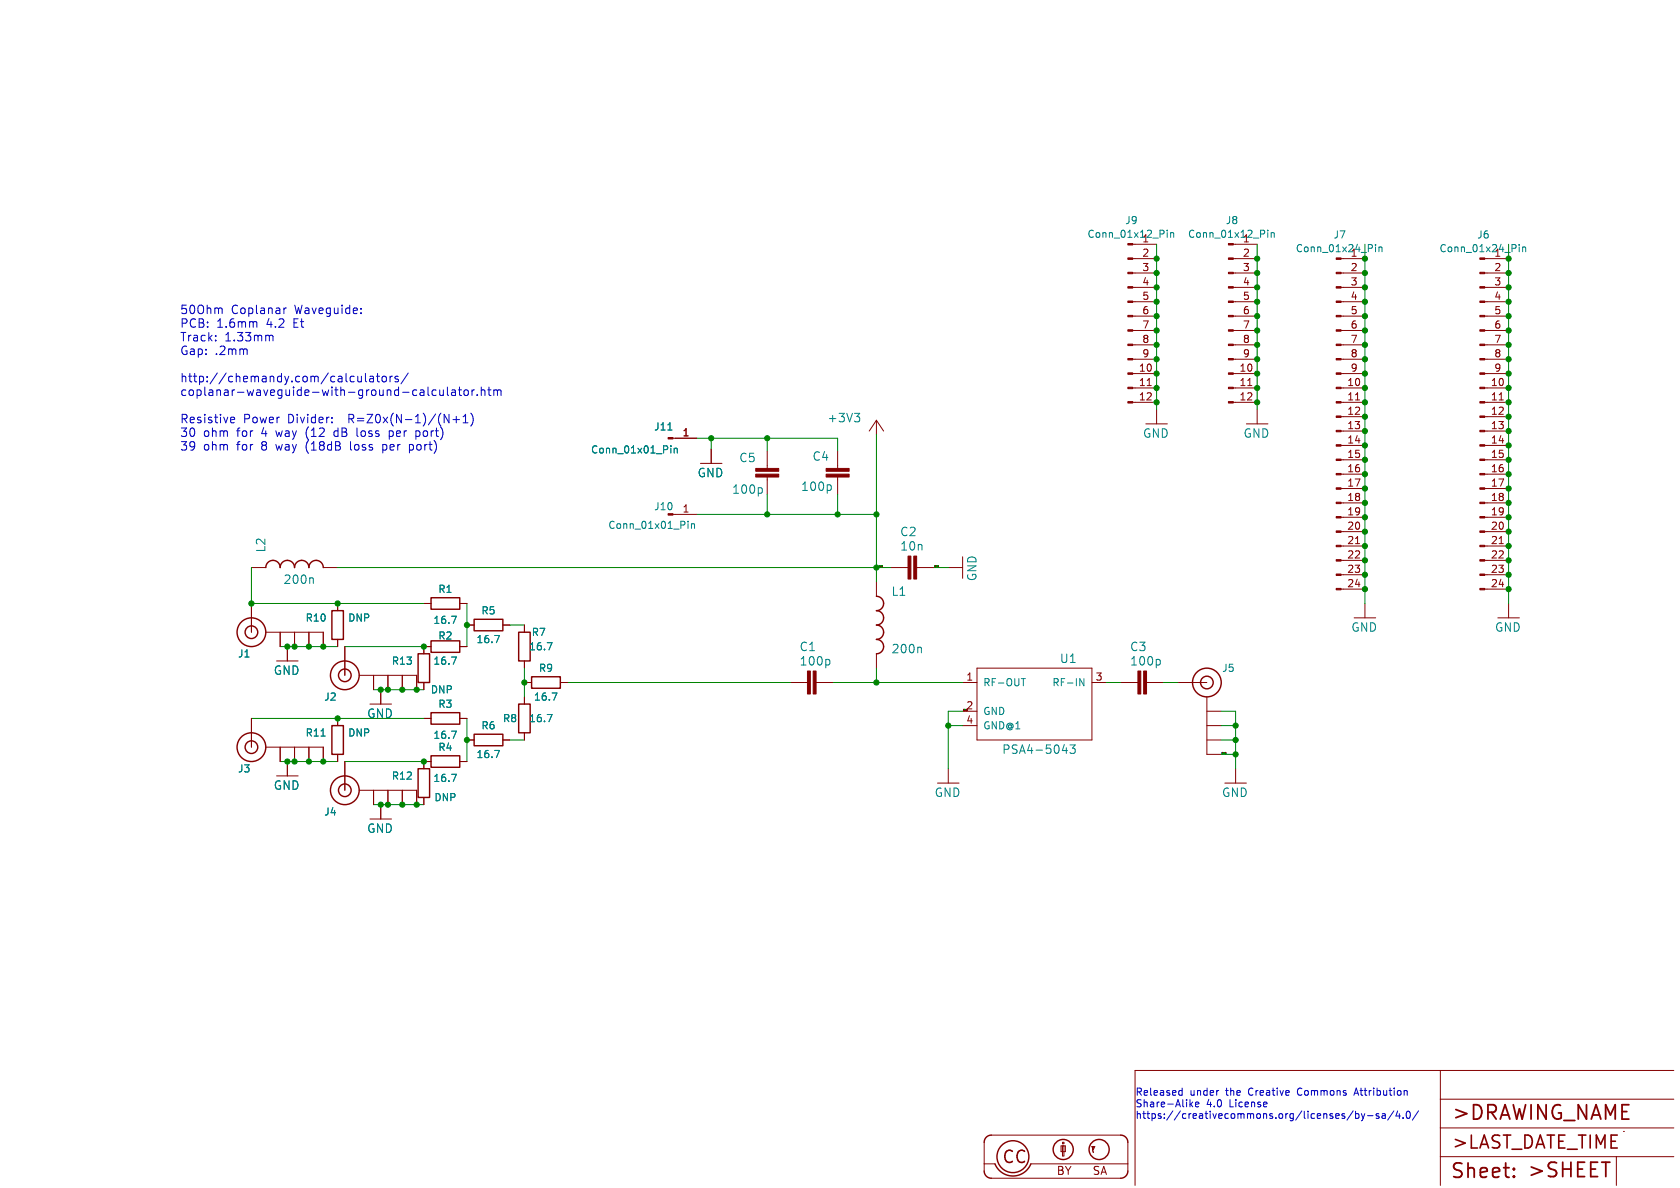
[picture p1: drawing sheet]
<svg xmlns="http://www.w3.org/2000/svg" width="297mm" height="210mm" viewBox="0 0 297 210" stroke-linecap="round" stroke-linejoin="round" font-family="sans-serif">
<g fill="none" stroke="#840000" stroke-width=".18">
<path d="M200.3 58.4h4.2M200.3 55.9h4.2M200.3 53.3h4.2M200.3 50.8h4.2M200.3 48.3h4.2M200.3 45.7h4.2M200.3 43.2h4.2M218 58.4h4.2M218 55.9h4.2M218 53.3h4.2M218 50.8h4.2M218 48.3h4.2"/>
<path d="M218 45.7h4.2M218 43.2h4.2M237.1 58.4h4.2M237.1 55.9h4.2M237.1 53.3h4.2M237.1 50.8h4.2M237.1 48.3h4.2M237.1 45.7h4.2M262.5 58.4h4.2M262.5 55.9h4.2M262.5 53.3h4.2M262.5 50.8h4.2"/>
<path d="M262.5 48.3h4.2M262.5 45.7h4.2M119 77.5h4.2M125.7 79.4v2.5M135.6 79.8v3M148.1 79.8v3M154.9 74.3l-1.2 1.9M154.9 74.3l1.3 1.9M154.9 74.3v2.5M200.3 71.1h4.2M200.3 68.6h4.2M200.3 66h4.2"/>
<path d="M200.3 63.5h4.2M200.3 61h4.2M202.6 74.9h3.8M202.8 68.2h.7M204.5 72.4v2.5M218 71.1h4.2M218 68.6h4.2M218 66h4.2M218 63.5h4.2M218 61h4.2M220.3 74.9h3.9M220.6 68.2h.7"/>
<path d="M222.2 72.4v2.5M237.1 78.7h4.2M237.1 76.2h4.2M237.1 73.7h4.2M237.1 71.1h4.2M237.1 68.6h4.2M237.1 66h4.2M237.1 63.5h4.2M237.1 61h4.2M239.6 70.7h.8M262.5 78.7h4.2M262.5 76.2h4.2"/>
<path d="M262.5 73.7h4.2M262.5 71.1h4.2M262.5 68.6h4.2M262.5 66h4.2M262.5 63.5h4.2M262.5 61h4.2M265 70.7h.8M119 90.9h4.2M123.8 81.9h3.8M135.6 84.3v3.1M148.1 84.3v3.1M170.2 98.4v3.8"/>
<path d="M237.1 99.1h4.2M237.1 96.5h4.2M237.1 94h4.2M237.1 91.4h4.2M237.1 88.9h4.2M237.1 86.4h4.2M237.1 83.8h4.2M237.1 81.3h4.2M239.6 96.1h.8M262.5 99.1h4.2M262.5 96.5h4.2M262.5 94h4.2"/>
<path d="M262.5 91.4h4.2M262.5 88.9h4.2M262.5 86.4h4.2M262.5 83.8h4.2M262.5 81.3h4.2M265 96.1h.8M44.4 106.7v5.1M44.4 100.3h2.6M47 111.8h10.1v2.5M48.9 116.8h3.8M49.5 111.8v2.5M50.8 114.3v2.5"/>
<path d="M52.1 111.8v2.5M54.6 111.8v2.5M57.1 100.3h2.6M59.7 106.7v1.3M59.7 113v1.3M61 114.3v5.1M63.5 119.4h10.2v2.5M66 119.4v2.5M68.6 119.4v2.5M71.1 119.4v2.5M74.9 106.7h1.3M76.2 114.3h-1.3v1.3"/>
<path d="M81.3 114.3h1.2M81.3 106.7h1.2M82.5 110.5h1.3M88.9 110.5h1.3M92.7 110.5v1.3M92.7 116.8v1.3M154.9 102.9v2.5M154.9 115.6v2.5M157.5 100.3h3M162.1 100.3h3M167.6 100.3h2.6M172.7 118.1h20.3v12.7h-20.3z"/>
<path d="M237.1 104.1h4.2M237.1 101.6h4.2M239.4 109.2h3.8M241.3 106.7v2.5M262.5 104.1h4.2M262.5 101.6h4.2M264.8 109.2h3.8M266.7 106.7v2.5M44.4 127v5.1M47 132.1h10.1v2.5M48.9 137.2h3.8M49.5 132.1v2.5"/>
<path d="M50.8 134.6v2.6M52.1 132.1v2.5M54.6 132.1v2.5M59.7 127v1.3M59.7 133.4v1.2M61 134.6v5.1M63.5 139.7h10.2v2.5M65.4 124.5h3.8M66 139.7v2.5M67.3 121.9v2.6M68.6 139.7v2.5M71.1 139.7v2.5"/>
<path d="M74.9 120.7v1.2M74.9 127h1.3M76.2 134.6h-1.3v1.3M81.3 134.6h1.2M81.3 127h1.2M82.5 130.8h1.3M88.9 130.8h1.3M92.7 120.7h1.3M92.7 123.2v1.3M92.7 129.5v1.3M99.1 120.7h1.2M139.7 120.7h3"/>
<path d="M144.3 120.7h3M165.7 138.4h3.8M167.6 135.9v2.5M170.2 120.7h2.5M170.2 128.3h2.5M170.2 125.7h2.5M193 120.7h2.6M198.1 120.7h3.1M202.7 120.7h3M208.3 120.7h5.1M213.4 130.8h2.5M213.4 123.2v10.2h2.5"/>
<path d="M213.4 128.3h2.5M213.4 125.7h2.5M216.5 138.4h3.8M218.4 135.9v2.5M65.4 144.8h3.8M67.3 142.2v2.6M74.9 141v1.2M254.6 189.2v20.4M254.6 199.4h41.3M254.6 194.3h41.3M295.9 189.2h-95.2v20.4M174 201.9v5.1"/>
<path d="M174 205.7h1.9M175.3 200.7h22.8M175.3 208.3h22.8M182.2 205.7h17.2M187.6 202.6h.7v1h-.7zM187.8 201.9h.3v.3h-.3zM187.8 202.6v1.7h.3v-1.7M193 202.7l.3 .2M193 202.7h.5l-.2 .5zM199.4 201.9v5.1M254.6 204.5h41.3M285.7 204.5v5.1"/>
</g>
<g fill="none" stroke="#008484" stroke-width=".18">
<path d="M206.3 40.7v.1M206.3 41.1v.9M206.9 41.2l.2-.1 .3 .1 .1 .8M206.9 41.1v.9M224.1 40.7v.1M224.1 41.1v.9M224.7 41.1v.9M224.7 41.2l.2-.1 .3 .1 .1 .8M243.2 43.2v.2M243.2 43.7v.8M243.8 43.8l.2-.1h.3v.8M243.8 43.7v.8"/>
<path d="M268.6 43.2v.2M268.6 43.7v.8M269.2 43.7v.8M269.2 43.8l.2-.1h.3v.8M118.1 76h.7M118.6 78.8v.1M118.6 79.2v.9M119.2 79.2v.9M119.2 79.4l.2-.2 .3 .1v.8M151.1 73.1h.9l-.5 .5M151.7 73.6l.3 .3v.4l-.3 .3M121.6 92.1v.2"/>
<path d="M121.6 92.6v.8M122.2 92.6v.8M122.2 92.7l.2-.1h.3l.1 .8M134.6 86.3l.2 .2v.4l-.2 .2M146.8 85.8l.2 .2v.4l-.2 .2M55.2 102.1l.2 .3v.7M79.8 116.1h.9l-.6 1.3M79.8 108.9h.9l-.6 1.3M87.4 112.3h.9l-.5 1.3M96.7 113.6h.9l-.6 1.3M146.6 116.6l.1 .2v.5l-.1 .2M162.7 114.4l.2 .2v.8"/>
<path d="M180.5 120h.8M190.9 120l.7 1.2v-1.2M205 116.6l.1 .2v.5l-.1 .2M56.8 130.1h.7M79.8 136.9h.9l-.6 1.2M79.8 129.3h.9l-.6 1.2M87.4 132.7h.9l-.5 1.2M96.7 126.3h.9l-.6 1.3M97.6 122.5h.9l-.6 1.3M187.8 132.7h.9M188.5 132.2v1M189.2 131.7h.9l-.5 .6 .4 .1v.6l-.2 .2h-.4l-.2-.2"/>
</g>
<g fill="#840000" stroke="#840000" stroke-width=".18">
<path d="M146 82.8h4.1v.5h-4.1z"/>
<path d="M146 83.8h4.1v.5h-4.1z"/>
<path d="M118.1 90.8h.9v.3h-.9z"/>
<path d="M118.1 77.3h.9v.3h-.9z"/>
<path d="M143.8 118.6h.5v4.1h-.5z"/>
<path d="M142.7 118.6h.6v4.1h-.6z"/>
<path d="M161.5 98.3h.6v4.1h-.6z"/>
<path d="M160.5 98.3h.5v4.1h-.5z"/>
<path d="M133.6 82.8h4.1v.5h-4.1z"/>
<path d="M133.6 83.8h4.1v.5h-4.1z"/>
<path d="M261.6 104h.9v.3h-.9z"/>
<path d="M261.6 101.5h.9v.2h-.9z"/>
<path d="M261.6 98.9h.9v.3h-.9z"/>
<path d="M261.6 96.4h.9v.2h-.9z"/>
<path d="M261.6 93.9h.9v.2h-.9z"/>
<path d="M261.6 91.3h.9v.3h-.9z"/>
<path d="M261.6 88.8h.9v.2h-.9z"/>
<path d="M261.6 86.2h.9v.3h-.9z"/>
<path d="M261.6 83.7h.9v.2h-.9z"/>
<path d="M261.6 81.2h.9v.2h-.9z"/>
<path d="M261.6 78.6h.9v.3h-.9z"/>
<path d="M261.6 76.1h.9v.2h-.9z"/>
<path d="M261.6 73.5h.9v.3h-.9z"/>
<path d="M261.6 71h.9v.2h-.9z"/>
<path d="M261.6 68.5h.9v.2h-.9z"/>
<path d="M261.6 65.9h.9v.3h-.9z"/>
<path d="M261.6 63.4h.9v.2h-.9z"/>
<path d="M261.6 60.8h.9v.3h-.9z"/>
<path d="M261.6 58.3h.9v.2h-.9z"/>
<path d="M261.6 55.8h.9v.2h-.9z"/>
<path d="M261.6 53.2h.9v.3h-.9z"/>
<path d="M261.6 50.7h.9v.2h-.9z"/>
<path d="M261.6 48.1h.9v.3h-.9z"/>
<path d="M261.6 45.6h.9v.2h-.9z"/>
<path d="M236.2 104h.9v.3h-.9z"/>
<path d="M236.2 101.5h.9v.2h-.9z"/>
<path d="M236.2 98.9h.9v.3h-.9z"/>
<path d="M236.2 96.4h.9v.2h-.9z"/>
<path d="M236.2 93.9h.9v.2h-.9z"/>
<path d="M236.2 91.3h.9v.3h-.9z"/>
<path d="M236.2 88.8h.9v.2h-.9z"/>
<path d="M236.2 86.2h.9v.3h-.9z"/>
<path d="M236.2 83.7h.9v.2h-.9z"/>
<path d="M236.2 81.2h.9v.2h-.9z"/>
<path d="M236.2 78.6h.9v.3h-.9z"/>
<path d="M236.2 76.1h.9v.2h-.9z"/>
<path d="M236.2 73.5h.9v.3h-.9z"/>
<path d="M236.2 71h.9v.2h-.9z"/>
<path d="M236.2 68.5h.9v.2h-.9z"/>
<path d="M236.2 65.9h.9v.3h-.9z"/>
<path d="M236.2 63.4h.9v.2h-.9z"/>
<path d="M236.2 60.8h.9v.3h-.9z"/>
<path d="M236.2 58.3h.9v.2h-.9z"/>
<path d="M236.2 55.8h.9v.2h-.9z"/>
<path d="M236.2 53.2h.9v.3h-.9z"/>
<path d="M236.2 50.7h.9v.2h-.9z"/>
<path d="M236.2 48.1h.9v.3h-.9z"/>
<path d="M236.2 45.6h.9v.2h-.9z"/>
<path d="M217.2 71h.8v.2h-.8z"/>
<path d="M217.2 68.5h.8v.2h-.8z"/>
<path d="M217.2 65.9h.8v.3h-.8z"/>
<path d="M217.2 63.4h.8v.2h-.8z"/>
<path d="M217.2 60.8h.8v.3h-.8z"/>
<path d="M217.2 58.3h.8v.2h-.8z"/>
<path d="M217.2 55.8h.8v.2h-.8z"/>
<path d="M217.2 53.2h.8v.3h-.8z"/>
<path d="M217.2 50.7h.8v.2h-.8z"/>
<path d="M217.2 48.1h.8v.3h-.8z"/>
<path d="M217.2 45.6h.8v.2h-.8z"/>
<path d="M217.2 43.1h.8v.2h-.8z"/>
<path d="M199.4 71h.9v.2h-.9z"/>
<path d="M199.4 68.5h.9v.2h-.9z"/>
<path d="M199.4 65.9h.9v.3h-.9z"/>
<path d="M199.4 63.4h.9v.2h-.9z"/>
<path d="M199.4 60.8h.9v.3h-.9z"/>
<path d="M199.4 58.3h.9v.2h-.9z"/>
<path d="M199.4 55.8h.9v.2h-.9z"/>
<path d="M199.4 53.2h.9v.3h-.9z"/>
<path d="M199.4 50.7h.9v.2h-.9z"/>
<path d="M199.4 48.1h.9v.3h-.9z"/>
<path d="M199.4 45.6h.9v.2h-.9z"/>
<path d="M199.4 43.1h.9v.2h-.9z"/>
<path d="M202.2 118.6h.5v4.1h-.5z"/>
<path d="M201.2 118.6h.5v4.1h-.5z"/>
</g>
<g fill="none" stroke="#840000" stroke-width=".25">
<path d="M47 100.3a1.27 1.27 0 0 1 1.3-1.2 1.27 1.27 0 0 1 1.2 1.2 1.27 1.27 0 0 1 1.3-1.2 1.27 1.27 0 0 1 1.3 1.2 1.27 1.27 0 0 1 1.2-1.2 1.27 1.27 0 0 1 1.3 1.2 1.27 1.27 0 0 1 1.3-1.2 1.27 1.27 0 0 1 1.2 1.2M58.7 108h2v5h-2zM73.9 115.6h2v5.1h-2zM76.2 113.3h5.1v2h-5.1zM76.2 105.7h5.1v2h-5.1zM83.8 109.5h5.1v2h-5.1zM91.7 111.8h2v5h-2zM94 119.6h5.1v2.1h-5.1zM154.9 105.4a1.27 1.27 0 0 1 1.3 1.3 1.27 1.27 0 0 1-1.3 1.3 1.27 1.27 0 0 1 1.3 1.2 1.27 1.27 0 0 1-1.3 1.3 1.27 1.27 0 0 1 1.3 1.3 1.27 1.27 0 0 1-1.3 1.2 1.27 1.27 0 0 1 1.3 1.3 1.27 1.27 0 0 1-1.3 1.3M58.7 128.3h2v5.1h-2zM73.9 135.9h2v5.1h-2zM76.2 133.6h5.1v2h-5.1z"/>
<path d="M76.2 126h5.1v2h-5.1zM83.8 129.8h5.1v2h-5.1zM91.7 124.5h2v5h-2zM174 207a1.27 1.27 0 0 0 1.3 1.3M175.3 200.7a1.27 1.27 0 0 0-1.3 1.2M175.9 205.7a3.4 3.4 0 0 0 3.2 2.2 3.4 3.4 0 0 0 3.1-2.2M193.3 202.7l-.1 .5 .1 .5M198.1 200.7a1.27 1.27 0 0 1 1.3 1.2M199.4 207a1.27 1.27 0 0 1-1.3 1.3"/>
<circle cx="44.4" cy="111.8" r="2.54"/>
<circle cx="44.4" cy="111.8" r="1.12"/>
<circle cx="61" cy="119.4" r="2.54"/>
<circle cx="61" cy="119.4" r="1.12"/>
<circle cx="44.4" cy="132.1" r="2.54"/>
<circle cx="44.4" cy="132.1" r="1.12"/>
<circle cx="61" cy="139.7" r="2.54"/>
<circle cx="61" cy="139.7" r="1.12"/>
<circle cx="213.4" cy="120.6" r="2.54"/>
<circle cx="213.4" cy="120.6" r="1.12"/>
<circle cx="179.1" cy="204.5" r="2.82"/>
<circle cx="188" cy="203.2" r="1.78"/>
<circle cx="194.3" cy="203.2" r="1.78"/>
</g>
<path d="M267.6 207.9l.2 .1-.2 .1M267.6 207.9l-.1 .1 .1 .1M267.6 206.5v.3M267.6 207.9v.2M267.6 206.5l.2 .2-.2 .1M267.6 206.5l-.1 .2 .1 .1" fill="none" stroke="#840000" stroke-width=".32"/>
<path d="M155.9 100h.1v.2M155.9 100.2h.1M156 100.2h.1" fill="none" stroke="#000" stroke-width=".18"/>
<g fill="none" stroke="#0000c2" stroke-width=".18">
<path d="M38.1 59.3v.2M39.1 54.4l.2 .3v.7M45.2 56.9l.2 .2v.8M47.7 59.3h.5l.1 1M50.2 54.4v1M50.6 54.4l-.3 .1-.1 .2M63.8 55.3v.1M63.8 54.5v.2M38.1 60.1v.2M40.8 74.7h.6M40.8 73.8l.5-.1 .2 .4-.7 .1M58.7 74.6v.1"/>
<path d="M58.7 73.8v.2M63.1 75.7l.1 1.4M63.2 66.5l.1 .9 .4 .1 .2-.1M63.9 66.5v1M64.6 66v1.3l.2 .2M65.4 66.6h.6v.9M66 66.9h-.5a.29 .29 0 0 0-.2 .3 .29 .29 0 0 0 .2 .3l.5-.1M66.5 66.5h.6M66.7 66v1.3l.4 .2M67.6 66.6l.2-.1 .4 .1 .1 .6-.1 .2-.4 .1-.2-.1zM67.7 78.6v1.5M67.7 79.5l.1 .1"/>
<path d="M67.8 78.6h-.1M68.8 76.2v1.5M68.8 77.1l.4 .1M69 66.5v1M69.2 76.2h-.4M69.4 66.5l-.3 .1-.1 .2M70.4 66.6l-.4-.1-.2 .2 .1 .2 .5 .2v.3h-.6M72.2 65.9l-1.3 2M72.4 78.6v1.5M72.4 79.5l.4 .1M72.8 78.6h-.4M73.5 77.1l.5 .1"/>
<path d="M73.5 76.2v1.5M74 76.2h-.5M77.1 69l-.4-.1-.3 .3v.4l.1 .2h.6M77.7 68.9l.1 .9 .4 .1 .2-.1M78.4 68.9v1M78.5 73.2l.9 1.5v-1.5M79.1 68.4v1.3l.2 .2M79.9 69h.5l.1 .9M80.1 74.2h1.1M80.5 69.3h-.5a.29 .29 0 0 0-.2 .3 .29 .29 0 0 0 .2 .3l.5-.1M80.7 73.6v1.1M81 68.9h.6"/>
<path d="M81.2 68.4v1.3l.4 .2M81.9 74.7h.8M81.9 73.7l.4-.5v1.5M82.2 69l.3-.1 .3 .3v.4l-.3 .3-.3-.1-.2-.2v-.4zM83.2 73a1.72 1.72 0 0 1 0 2.3M83.4 68.9v1M83.9 68.9l-.3 .1-.2 .2M84.4 69.8v.1M85.1 69.1l.2-.2 .4 .1v.9M85.1 68.4v1.5M86.2 68.9h.6M86.4 68.4v1.3l.4 .2"/>
<path d="M87.3 69.1l.4-.2 .2 .2M87.3 68.9v1M87.9 69.1l.3-.2 .3 .1 .1 .9M87.9 69.1v.8M208.6 192.8h.4M209 192.3v1.3M209 193.6h-.4M210.4 194.4v1.3M210.5 195.2l.4 .5M210.9 194.8l-.5 .5M211.3 195.2l.6-.1v-.2l-.4-.1-.2 .2 .1 .6h.5M239.2 196.4l-1.1 1.6"/>
<path d="M239.5 193.3h.6M239.6 196.4v1.3M239.6 196.9h.4l.3 .2-.2 .5h-.5M239.8 192.3l-.5 1.3M240.7 196.9l.3 .8M241 197.7l-.3 .4M241.3 196.9l-.3 .8M241.8 197.2h.9M243.8 196.9h-.3l-.2 .1v.2l.5 .1v.3h-.5M244.4 196.9h.4l.1 .8M244.9 197.2h-.4l-.2 .2 .2 .3 .4-.1M246.4 196.4l-1.1 1.6"/>
<path d="M247.1 196.4l-.3 .9h.8M247.4 196.9v.8M248.1 197.6v.1M248.6 192.8l.2 .2v.6M248.8 196.5l.1-.1a.68 .68 0 0 1 .4 .7 .68 .68 0 0 1-.4 .6 .84 .84 0 0 1-.1-1.2zM250.8 196.4l-1.1 1.6"/>
</g>
<g fill="none" stroke="#008400" stroke-width=".18">
<path d="M204.5 43.2v29.2M222.2 43.2v29.2M241.3 43.2v63.5M266.7 43.2v63.5M123.2 77.5h24.9v2.3M125.7 77.5v1.9M135.6 77.5v2.3M154.9 76.8v26.1M123.2 90.9h31.7M135.6 87.4v3.5M148.1 87.4v3.5M44.4 100.3v6.4h30.5"/>
<path d="M49.5 114.3h10.2M59.7 100.3h97.8M61 114.3h13.9M82.5 106.7v7.6M90.2 110.5h2.5M92.7 118.1v5.1M154.9 118.1v2.6M165.1 100.3h2.5M44.4 127h30.5M49.5 134.6h10.2M61 134.6h13.9M66 121.9h8.9"/>
<path d="M82.5 127v7.6M90.2 130.8h2.5M100.3 120.7h39.4M147.3 120.7h22.9M167.6 128.3h2.6M170.2 125.7h-2.6v10.2M195.6 120.7h2.5M205.7 120.7h2.6M215.9 130.8h2.5M215.9 128.3h2.5M215.9 125.7h2.5v10.2M215.9 133.4h2.5"/>
<path d="M66 142.2h8.9"/>
</g>
<g fill="#008400" stroke="#008400" stroke-width=".18">
<circle cx="59.7" cy="127" r=".46"/>
<circle cx="57.1" cy="134.6" r=".46"/>
<circle cx="73.7" cy="142.2" r=".46"/>
<circle cx="82.5" cy="130.8" r=".46"/>
<circle cx="74.9" cy="134.6" r=".46"/>
<circle cx="71.1" cy="142.2" r=".46"/>
<circle cx="50.8" cy="134.6" r=".46"/>
<circle cx="52.1" cy="134.6" r=".46"/>
<circle cx="54.6" cy="134.6" r=".46"/>
<circle cx="68.6" cy="142.2" r=".46"/>
<circle cx="67.3" cy="142.2" r=".46"/>
<circle cx="167.6" cy="128.3" r=".46"/>
<circle cx="154.9" cy="120.7" r=".46"/>
<circle cx="135.6" cy="90.9" r=".46"/>
<circle cx="125.7" cy="77.5" r=".46"/>
<circle cx="135.6" cy="77.5" r=".46"/>
<circle cx="148.1" cy="90.9" r=".46"/>
<circle cx="154.9" cy="90.9" r=".46"/>
<circle cx="154.9" cy="100.3" r=".46"/>
<circle cx="73.7" cy="121.9" r=".46"/>
<circle cx="71.1" cy="121.9" r=".46"/>
<circle cx="92.7" cy="120.7" r=".46"/>
<circle cx="68.6" cy="121.9" r=".46"/>
<circle cx="67.3" cy="121.9" r=".46"/>
<circle cx="50.8" cy="114.3" r=".46"/>
<circle cx="54.6" cy="114.3" r=".46"/>
<circle cx="52.1" cy="114.3" r=".46"/>
<circle cx="57.1" cy="114.3" r=".46"/>
<circle cx="59.7" cy="106.7" r=".46"/>
<circle cx="82.5" cy="110.5" r=".46"/>
<circle cx="74.9" cy="114.3" r=".46"/>
<circle cx="44.4" cy="106.7" r=".46"/>
<circle cx="241.3" cy="86.4" r=".46"/>
<circle cx="266.7" cy="86.4" r=".46"/>
<circle cx="241.3" cy="81.3" r=".46"/>
<circle cx="241.3" cy="76.2" r=".46"/>
<circle cx="241.3" cy="73.7" r=".46"/>
<circle cx="241.3" cy="71.1" r=".46"/>
<circle cx="241.3" cy="78.7" r=".46"/>
<circle cx="266.7" cy="91.4" r=".46"/>
<circle cx="266.7" cy="88.9" r=".46"/>
<circle cx="266.7" cy="96.5" r=".46"/>
<circle cx="266.7" cy="94" r=".46"/>
<circle cx="266.7" cy="101.6" r=".46"/>
<circle cx="266.7" cy="99.1" r=".46"/>
<circle cx="266.7" cy="104.1" r=".46"/>
<circle cx="241.3" cy="88.9" r=".46"/>
<circle cx="241.3" cy="94" r=".46"/>
<circle cx="241.3" cy="91.4" r=".46"/>
<circle cx="241.3" cy="96.5" r=".46"/>
<circle cx="241.3" cy="104.1" r=".46"/>
<circle cx="266.7" cy="63.5" r=".46"/>
<circle cx="266.7" cy="58.4" r=".46"/>
<circle cx="266.7" cy="61" r=".46"/>
<circle cx="266.7" cy="83.8" r=".46"/>
<circle cx="266.7" cy="78.7" r=".46"/>
<circle cx="266.7" cy="81.3" r=".46"/>
<circle cx="266.7" cy="53.3" r=".46"/>
<circle cx="266.7" cy="50.8" r=".46"/>
<circle cx="266.7" cy="55.9" r=".46"/>
<circle cx="241.3" cy="45.7" r=".46"/>
<circle cx="241.3" cy="50.8" r=".46"/>
<circle cx="241.3" cy="48.3" r=".46"/>
<circle cx="241.3" cy="55.9" r=".46"/>
<circle cx="241.3" cy="53.3" r=".46"/>
<circle cx="266.7" cy="68.6" r=".46"/>
<circle cx="266.7" cy="71.1" r=".46"/>
<circle cx="266.7" cy="66" r=".46"/>
<circle cx="241.3" cy="83.8" r=".46"/>
<circle cx="266.7" cy="45.7" r=".46"/>
<circle cx="266.7" cy="48.3" r=".46"/>
<circle cx="266.7" cy="76.2" r=".46"/>
<circle cx="266.7" cy="73.7" r=".46"/>
<circle cx="222.2" cy="58.4" r=".46"/>
<circle cx="222.2" cy="61" r=".46"/>
<circle cx="222.2" cy="63.5" r=".46"/>
<circle cx="241.3" cy="68.6" r=".46"/>
<circle cx="241.3" cy="63.5" r=".46"/>
<circle cx="241.3" cy="66" r=".46"/>
<circle cx="222.2" cy="50.8" r=".46"/>
<circle cx="222.2" cy="55.9" r=".46"/>
<circle cx="222.2" cy="53.3" r=".46"/>
<circle cx="222.2" cy="68.6" r=".46"/>
<circle cx="222.2" cy="71.1" r=".46"/>
<circle cx="241.3" cy="58.4" r=".46"/>
<circle cx="241.3" cy="61" r=".46"/>
<circle cx="222.2" cy="48.3" r=".46"/>
<circle cx="222.2" cy="45.7" r=".46"/>
<circle cx="222.2" cy="66" r=".46"/>
<circle cx="204.5" cy="68.6" r=".46"/>
<circle cx="204.5" cy="66" r=".46"/>
<circle cx="204.5" cy="71.1" r=".46"/>
<circle cx="204.5" cy="48.3" r=".46"/>
<circle cx="204.5" cy="45.7" r=".46"/>
<circle cx="204.5" cy="50.8" r=".46"/>
<circle cx="204.5" cy="58.4" r=".46"/>
<circle cx="204.5" cy="53.3" r=".46"/>
<circle cx="204.5" cy="55.9" r=".46"/>
<circle cx="204.5" cy="61" r=".46"/>
<circle cx="204.5" cy="63.5" r=".46"/>
<circle cx="241.3" cy="101.6" r=".46"/>
<circle cx="241.3" cy="99.1" r=".46"/>
<circle cx="218.4" cy="133.4" r=".46"/>
<circle cx="218.4" cy="128.3" r=".46"/>
<circle cx="218.4" cy="130.8" r=".46"/>
</g>
<g font-size="3.5" fill="#840000">
<text x="256.5" y="198.4">&gt;DRAWING_NAME</text>
<text x="256.3" y="208.7">Sheet:</text>
<text x="269.9" y="208.6">&gt;SHEET</text>
</g>
<text font-size="3.2" fill="#840000" x="256.5" y="203.5">&gt;LAST_DATE_TIME</text>
<text font-size="3" fill="#840000" x="177" y="206">CC</text>
<g font-size="2.1" fill="#0000c2">
<text x="31.7" y="55.6">50Ohm</text>
<text x="31.7" y="58">PCB:</text>
<text x="38.3" y="58">1.6mm</text>
<text x="40.8" y="55.6">Coplanar</text>
<text x="47.1" y="58">4.2</text>
<text x="52" y="58">Et</text>
<text x="52.1" y="55.6">Waveguide:</text>
<text x="31.7" y="60.5">Track:</text>
<text x="31.7" y="62.9">Gap:</text>
<text x="38" y="62.9">.2mm</text>
<text x="39.7" y="60.5">1.33mm</text>
<text x="31.7" y="67.7">http://chemandy.com/calculators/</text>
<text x="31.7" y="70.1">coplanar-waveguide-with-ground-calculator.htm</text>
<text x="31.7" y="74.9">Resistive</text>
<text x="31.7" y="77.3">30</text>
<text x="35.9" y="77.3">ohm</text>
<text x="41.9" y="77.3">for</text>
<text x="43" y="74.9">Power</text>
<text x="46.4" y="77.3">4</text>
<text x="49.1" y="77.3">way</text>
<text x="50.9" y="74.9">Divider:</text>
<text x="54.4" y="77.3">(12</text>
<text x="59.6" y="77.3">dB</text>
<text x="61.9" y="74.9">R=Z0x(N-1)/(N+1)</text>
<text x="63.8" y="77.3">loss</text>
<text x="69.6" y="77.3">per</text>
<text x="74.5" y="77.3">port)</text>
<text x="31.7" y="79.8">39</text>
<text x="35.9" y="79.8">ohm</text>
<text x="41.9" y="79.8">for</text>
<text x="46.4" y="79.8">8</text>
<text x="49.1" y="79.8">way</text>
<text x="54.4" y="79.8">(18dB</text>
<text x="62.5" y="79.8">loss</text>
<text x="68.3" y="79.8">per</text>
<text x="73.2" y="79.8">port)</text>
</g>
<g font-size="2.1" fill="#008484">
<text x="146.2" y="74.9">+3V3</text>
<text x="202" y="77.6">GND</text>
<text x="219.8" y="77.6">GND</text>
<text x="130.6" y="81.9">C5</text>
<text x="143.6" y="81.7">C4</text>
<text x="123.2" y="84.6">GND</text>
<text x="129.3" y="87.5">100p</text>
<text x="141.5" y="87">100p</text>
<text x="159.1" y="95">C2</text>
<text x="47.1" y="97.7" transform="rotate(-90 47.1 97.7)">L2</text>
<text x="159.1" y="97.5">10n</text>
<text x="50" y="103.4">200n</text>
<text x="157.5" y="105.5">L1</text>
<text x="172.8" y="102.8" transform="rotate(-90 172.8 102.8)">GND</text>
<text x="238.8" y="111.9">GND</text>
<text x="264.2" y="111.9">GND</text>
<text x="48.3" y="119.5">GND</text>
<text x="141.3" y="115.3">C1</text>
<text x="141.3" y="117.9">100p</text>
<text x="157.5" y="115.7">200n</text>
<text x="187.3" y="117.4">U1</text>
<text x="199.7" y="115.3">C3</text>
<text x="199.7" y="117.9">100p</text>
<text x="64.8" y="127.1">GND</text>
<text x="177.1" y="133.5">PSA4-5043</text>
<text x="48.3" y="139.8">GND</text>
<text x="165.2" y="141.1">GND</text>
<text x="216" y="141.1">GND</text>
<text x="64.8" y="147.4">GND</text>
</g>
<g font-size="2" fill="#840000">
<text x="186.7" y="207.9">BY</text>
<text x="193" y="207.9">SA</text>
</g>
<g font-size="1.8" fill="#008484">
<text x="198.8" y="39.8">J9</text>
<text x="216.6" y="39.8">J8</text>
<text x="192.2" y="42.2">Conn_01x12_Pin</text>
<text x="201.9" y="42.9">1</text>
<text x="209.9" y="42.2">Conn_01x12_Pin</text>
<text x="219.6" y="42.9">1</text>
<text x="229" y="44.8">Conn_01x24_Pin</text>
<text x="235.7" y="42.4">J7</text>
<text x="238.7" y="45.5">1</text>
<text x="254.4" y="44.8">Conn_01x24_Pin</text>
<text x="261.1" y="42.4">J6</text>
<text x="264.1" y="45.5">1</text>
<text x="115.6" y="76.3">J11</text>
<text x="104.4" y="80.4">Conn_01x01_Pin</text>
<text x="107.4" y="93.7">Conn_01x01_Pin</text>
<text x="115.6" y="90.4">J10</text>
<text x="77.4" y="105">R1</text>
<text x="53.9" y="110.1">R10</text>
<text x="61.5" y="110.1">DNP</text>
<text x="76.5" y="110.5">16.7</text>
<text x="77.4" y="113.3">R2</text>
<text x="84.1" y="113.9">16.7</text>
<text x="85" y="108.8">R5</text>
<text x="93.9" y="112.6">R7</text>
<text x="42" y="116.4">J1</text>
<text x="69.2" y="117.7">R13</text>
<text x="76.5" y="117.7">16.7</text>
<text x="93.4" y="115.2">16.7</text>
<text x="95.2" y="119">R9</text>
<text x="216" y="119">J5</text>
<text x="57.2" y="124.1">J2</text>
<text x="76.1" y="122.8">DNP</text>
<text x="77.4" y="125.3">R3</text>
<text x="94.3" y="124.1">16.7</text>
<text x="173.7" y="121.5">RF-OUT</text>
<text x="186" y="121.5">RF-IN</text>
<text x="53.9" y="130.4">R11</text>
<text x="61.5" y="130.4">DNP</text>
<text x="76.5" y="130.8">16.7</text>
<text x="85" y="129.1">R6</text>
<text x="88.8" y="127.9">R8</text>
<text x="93.4" y="127.9">16.7</text>
<text x="173.7" y="126.6">GND</text>
<text x="173.7" y="129.1">GND@1</text>
<text x="42" y="136.8">J3</text>
<text x="77.4" y="132.9">R4</text>
<text x="84.1" y="134.2">16.7</text>
<text x="69.2" y="138">R12</text>
<text x="76.5" y="138.4">16.7</text>
<text x="76.7" y="141.8">DNP</text>
<text x="57.2" y="144.4">J4</text>
</g>
<g font-size="1.8" fill="#840000">
<text x="201.9" y="45.5">2</text>
<text x="219.6" y="45.5">2</text>
<text x="201.9" y="48">3</text>
<text x="201.9" y="50.5">4</text>
<text x="201.9" y="53.1">5</text>
<text x="219.6" y="48">3</text>
<text x="219.6" y="50.5">4</text>
<text x="219.6" y="53.1">5</text>
<text x="238.7" y="48">2</text>
<text x="238.7" y="50.5">3</text>
<text x="238.7" y="53.1">4</text>
<text x="264.1" y="48">2</text>
<text x="264.1" y="50.5">3</text>
<text x="264.1" y="53.1">4</text>
<text x="201.9" y="55.6">6</text>
<text x="201.9" y="58.2">7</text>
<text x="219.6" y="55.6">6</text>
<text x="219.6" y="58.2">7</text>
<text x="238.7" y="55.6">5</text>
<text x="238.7" y="58.2">6</text>
<text x="264.1" y="55.6">5</text>
<text x="264.1" y="58.2">6</text>
<text x="201.3" y="65.8">10</text>
<text x="201.9" y="60.7">8</text>
<text x="201.9" y="63.2">9</text>
<text x="219" y="65.8">10</text>
<text x="219.6" y="60.7">8</text>
<text x="219.6" y="63.2">9</text>
<text x="238.7" y="60.7">7</text>
<text x="238.7" y="63.2">8</text>
<text x="238.7" y="65.8">9</text>
<text x="264.1" y="60.7">7</text>
<text x="264.1" y="63.2">8</text>
<text x="264.1" y="65.8">9</text>
<text x="201.3" y="68.3">11</text>
<text x="201.3" y="70.9">12</text>
<text x="219" y="68.3">11</text>
<text x="219" y="70.9">12</text>
<text x="238.1" y="68.3">10</text>
<text x="238.1" y="70.9">11</text>
<text x="263.5" y="68.3">10</text>
<text x="263.5" y="70.9">11</text>
<text x="120.6" y="77.2">1</text>
<text x="238.1" y="73.4">12</text>
<text x="238.1" y="75.9">13</text>
<text x="263.5" y="73.4">12</text>
<text x="263.5" y="75.9">13</text>
<text x="238.1" y="78.5">14</text>
<text x="238.1" y="81">15</text>
<text x="238.1" y="83.6">16</text>
<text x="263.5" y="78.5">14</text>
<text x="263.5" y="81">15</text>
<text x="263.5" y="83.6">16</text>
<text x="238.1" y="86.1">17</text>
<text x="238.1" y="88.6">18</text>
<text x="263.5" y="86.1">17</text>
<text x="263.5" y="88.6">18</text>
<text x="120.6" y="90.7">1</text>
<text x="238.1" y="91.2">19</text>
<text x="238.1" y="93.7">20</text>
<text x="263.5" y="91.2">19</text>
<text x="263.5" y="93.7">20</text>
<text x="238.1" y="96.3">21</text>
<text x="238.1" y="98.8">22</text>
<text x="238.1" y="101.3">23</text>
<text x="263.5" y="96.3">21</text>
<text x="263.5" y="98.8">22</text>
<text x="263.5" y="101.3">23</text>
<text x="238.1" y="103.9">24</text>
<text x="263.5" y="103.9">24</text>
<text x="170.7" y="120.4">1</text>
<text x="170.7" y="125.5">2</text>
<text x="193.6" y="120.4">3</text>
<text x="170.7" y="128">4</text>
</g>
<g font-size="1.8" fill="#0000c2">
<text x="200.7" y="193.8">Released</text>
<text x="200.7" y="195.8">Share-Alike</text>
<text x="200.7" y="197.9">https://creativecommons.org/licenses/by-sa/4.0/</text>
<text x="210.4" y="193.8">under</text>
<text x="213.3" y="195.8">4.0</text>
<text x="216.9" y="193.8">the</text>
<text x="217.5" y="195.8">License</text>
<text x="221" y="193.8">Creative</text>
<text x="229.8" y="193.8">Commons</text>
<text x="240.1" y="193.8">Attribution</text>
</g>
<g font-size=".4">
<text x="154.9" y="100.3">+3V3</text>
<text x="165.1" y="100.3">GND</text>
<text x="170.2" y="125.7">GND</text>
<text x="215.9" y="133.3">GND</text>
</g>
</svg>
